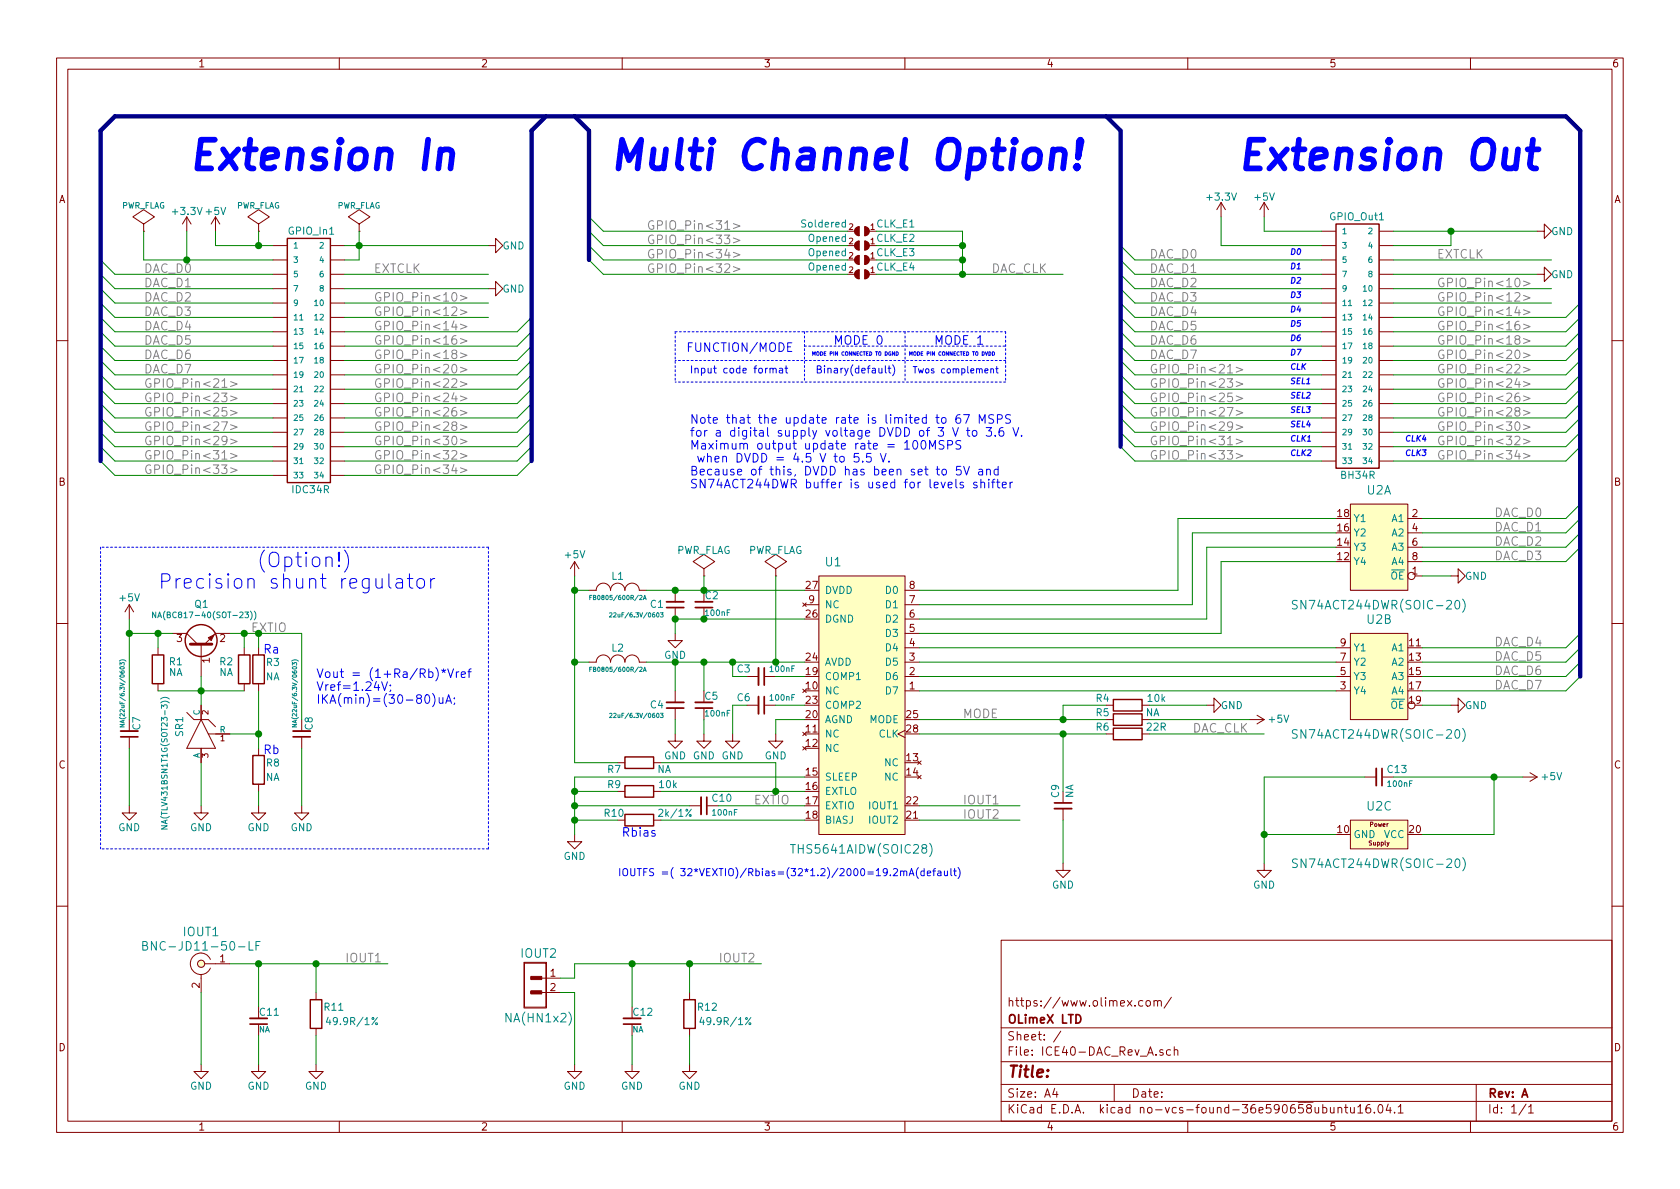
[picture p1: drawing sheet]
<svg xmlns="http://www.w3.org/2000/svg" width="297mm" height="210mm" viewBox="0 0 297 210" stroke-linecap="round" stroke-linejoin="round" font-family="sans-serif">
<g fill="none" stroke="#840000" stroke-width=".18">
<path d="M10 10.3h277v189.9h-277zM12 12.2h273v186.1h-273zM60 10.3v1.9M110 10.3v1.9M160 10.3v1.9M210 10.3v1.9M260 10.3v1.9M25.4 39.6l1.9-1.3-1.9-1.2-1.9 1.2 1.9 1.3v1.3M33 38.3l.8 1.3M33 38.3v2.6M33 38.3l-.7 1.3M38.1 38.3l-.8 1.3"/>
<path d="M38.1 38.3v2.6M38.1 38.3l.8 1.3M45.7 39.6l1.9-1.3-1.9-1.2-1.9 1.2 1.9 1.3v1.3M63.5 39.6l1.9-1.3-1.9-1.2-1.9 1.2 1.9 1.3v1.3M215.9 35.8l.8 1.3M215.9 35.8v2.5M215.9 35.8l-.8 1.3M223.5 35.8l-.7 1.3M223.5 35.8v2.5M223.5 35.8l.8 1.3M25.4 40.9h.1M45.7 40.9h.1"/>
<path d="M48.3 43.4h2.4M48.3 46h2.4M48.3 48.5h2.4M48.3 51h2.4M48.3 53.6h2.4M48.3 56.1h2.4M48.3 58.7h2.4M58.5 43.4h2.5M58.5 46h2.5M58.5 48.5h2.5M58.5 51h2.5M58.5 53.6h2.5"/>
<path d="M58.5 56.1h2.5M58.5 58.7h2.5M63.5 40.9h.1M86.4 43.4h1.2v1.3l1.3-1.3-1.3-1.2v1.2M86.4 51h1.2v1.3l1.3-1.3-1.3-1.2v1.2M153.7 40.9h1.2M153.7 43.4h1.2M153.7 46h1.2M153.7 48.5h1.2M233.7 40.9h2.5M233.7 43.4h2.5M233.7 46h2.5"/>
<path d="M233.7 48.5h2.5M233.7 51h2.5M233.7 53.6h2.5M233.7 56.1h2.5M233.7 58.7h2.5M243.9 40.9h2.5M243.9 43.4h2.5M243.9 46h2.5M243.9 48.5h2.5M243.9 51h2.5M243.9 53.6h2.5M243.9 56.1h2.5"/>
<path d="M243.9 58.7h2.5M271.8 40.9h1.2v1.3l1.3-1.3-1.3-1.3v1.3M271.8 48.5h1.2v1.3l1.3-1.3-1.3-1.3v1.3M10 60.2h2M48.3 63.7h2.4M48.3 76.4h2.4M48.3 66.3h2.4M48.3 79h2.4M48.3 68.8h2.4M48.3 71.4h2.4M48.3 61.2h2.4M48.3 73.9h2.4"/>
<path d="M58.5 63.7h2.5M58.5 76.4h2.5M58.5 66.3h2.5M58.5 79h2.5M58.5 68.8h2.5M58.5 71.4h2.5M58.5 61.2h2.5M58.5 73.9h2.5M233.7 63.7h2.5M233.7 76.4h2.5M233.7 66.3h2.5M233.7 79h2.5"/>
<path d="M233.7 68.8h2.5M233.7 71.4h2.5M233.7 61.2h2.5M233.7 73.9h2.5M243.9 63.7h2.5M243.9 76.4h2.5M243.9 66.3h2.5M243.9 79h2.5M243.9 68.8h2.5M243.9 71.4h2.5M243.9 61.2h2.5M243.9 73.9h2.5"/>
<path d="M285 60.2h2M48.3 81.5h2.4M48.3 84.1h2.4M58.5 81.5h2.5M58.5 84.1h2.5M101.6 99.3l.8 1.3M101.6 99.3v2.5M101.6 99.3l-.8 1.3M233.7 81.5h2.5M238.8 89.1h10.1v15.3h-10.1zM243.9 81.5h2.5M248.9 91.7h2.6"/>
<path d="M248.9 94.2h2.6M248.9 96.8h2.6M248.9 99.3h2.6M10 110.3h2M22.9 106.9l.7 1.3M22.9 106.9v2.6M22.9 106.9l-.8 1.3M27.9 114.5v1.3M30.5 112h2.5l1.9 1.9M35.6 113.9v5.7M40.6 112h-2.5l-1.9 1.9M43.2 114.5v1.3"/>
<path d="M45.7 114.5v1.3M104.1 104.4h1.3a1.27 1.27 0 0 1 1.3-1.3 1.27 1.27 0 0 1 1.2 1.3 1.27 1.27 0 0 1 1.3-1.3 1.27 1.27 0 0 1 1.3 1.3 1.27 1.27 0 0 1 1.3-1.3 1.27 1.27 0 0 1 1.2 1.3h1.3M104.1 117.1h1.3a1.27 1.27 0 0 1 1.3-1.3 1.27 1.27 0 0 1 1.2 1.3 1.27 1.27 0 0 1 1.3-1.3 1.27 1.27 0 0 1 1.3 1.3 1.27 1.27 0 0 1 1.3-1.3 1.27 1.27 0 0 1 1.2 1.3h1.3M119.4 112v1.3h-1.3l1.3 1.2 1.2-1.2h-1.2M119.4 104.4v2M119.4 107.6v1.9M124.5 101.8h.1M124.5 100.6l1.9-1.3-1.9-1.3-1.9 1.3 1.9 1.3v1.2M124.5 107.6v1.9M132.1 119.6h2M135.3 119.6h1.9M137.2 101.8h.1"/>
<path d="M137.2 100.6l1.9-1.3-1.9-1.3-1.9 1.3 1.9 1.3v1.2M141.9 106.6l.6 .6M142.2 106.9h2.6M142.5 106.6l-.6 .6M144.8 101.8h15.2v45.8h-15.2zM160 104.4h2.6M160 119.6h2.6M160 112h2.6M160 117.1h2.6M160 114.5h2.6M160 109.5h2.6M160 106.9h2.6"/>
<path d="M236.2 119.6h2.6M236.2 117.1h2.6M236.2 114.5h2.6M238.8 112h10.1v15.2h-10.1zM250.2 101.8h1.3M256.5 101.8h1.3v1.3l1.3-1.3-1.3-1.2v1.2M285 110.3h2M22.9 127.2v2.1M22.9 130.4v1.9M27.9 120.9v1.3M33 126l1.3 1.2h2.5l1.3 1.3M35.6 124.7v2.5"/>
<path d="M35.6 132.3v2.6M35.6 127.2l2.5 5.1h-5.1zM36.8 129.8h3.8M43.2 120.9v1.3M45.7 120.9v1.3M45.7 132.3v1.3M45.7 138.7v1.2M53.3 127.2v2.1M53.3 130.4v1.9M109.2 139.9h1.3M109.2 134.9h1.3M115.6 139.9h1.2"/>
<path d="M115.6 134.9h1.2M119.4 129.8v1.3h-1.3l1.3 1.2 1.2-1.2h-1.2M119.4 122.2v2M119.4 125.3v1.9M124.5 129.8v1.3h-1.3l1.3 1.2 1.2-1.2h-1.2M124.5 125.3v1.9M129.5 129.8v1.3h-1.2l1.2 1.2 1.3-1.2h-1.3M132.1 124.7h2M135.3 124.7h1.9M137.2 129.8v1.3h-1.3l1.3 1.2 1.2-1.2h-1.2M141.9 121.9l.6 .6M141.9 129.5l.6 .6"/>
<path d="M141.9 132l.6 .6M142.5 121.9l-.6 .6M142.5 129.5l-.6 .6M142.5 132l-.6 .6M160 129.2l-1.3 .6 1.3 .6M160 122.2h2.6M162.3 134.6l.6 .6M162.3 137.1l.6 .6M162.9 134.6l-.6 .6M162.9 137.1l-.6 .6M188 139.9v2M195.6 129.8h1.2"/>
<path d="M195.6 127.2h1.2M195.6 124.7h1.2M201.9 129.8h1.3M201.9 127.2h1.3M201.9 124.7h1.3M213.4 124.7h1.2v1.3l1.3-1.3-1.3-1.3v1.3M221 127.2h2.5M222.2 126.5l1.3 .7M223.5 127.2l-1.3 .8M236.2 122.2h2.6M241.3 137.4h2M244.5 137.4h1.9"/>
<path d="M256.5 124.7h1.3v1.3l1.3-1.3-1.3-1.3v1.3M269.2 137.4h2.6M270.5 136.6l1.3 .8M271.8 137.4l-1.3 .8M22.9 142.5v1.3h1.2l-1.2 1.2-1.3-1.2h1.3M35.6 142.5v1.3h1.2l-1.2 1.2-1.3-1.2h1.3M45.7 142.5v1.3h1.3l-1.3 1.2-1.3-1.2h1.3M53.3 142.5v1.3h1.3l-1.3 1.2-1.2-1.2h1.2M101.6 147.6v1.2h-1.3l1.3 1.3 1.3-1.3h-1.3M115.6 145h1.2M121.9 142.5h2.1M125.1 142.5h1.9"/>
<path d="M188 152.6v1.3h-1.3l1.3 1.3 1.2-1.3h-1.2M188 143v2M223.5 152.6v1.3h-1.3l1.3 1.3 1.3-1.3h-1.3M238.8 145h10.1v5.1h-10.1zM10 160.2h2M35.6 172.3v3.2M36.2 170.4h4.4M37.2 171.2l-.2 .4-.5 .5-.9 .2M37.2 169.7a1.88 1.88 0 0 0-3.3-.2 1.88 1.88 0 0 0 1.7 2.8M55.9 175.5v1.3M92.6 170.2h4v8.1h-4zM92.7 170.3h3.8v7.8h-3.8z"/>
<path d="M93.9 175.2h1.9v.6h-1.9zM93.9 172.7h1.9v.5h-1.9zM93.9 175.3h1.8v.4h-1.8zM93.9 175.4h1.7v.2h-1.7zM93.9 175.5h1.7v.1h-1.7zM93.9 172.8h1.8v.3h-1.8zM93.9 172.9h1.7v.1h-1.7zM94 172.9h1.7v.2h-1.7zM95.8 175.5h3.3M95.8 173h3.3M121.9 175.5v1.3M177 166.3h108v32h-108z"/>
<path d="M202.1 177l-.5-.1-.3 .3 .1 .6 .2 .1 .5-.1M202.7 177.1l.2-.2 .4 .2v.7l-.2 .1-.4-.1zM204 177.1l.3-.2 .3 .1 .1 .9M204 176.9v1M204.7 177.1a.36 .36 0 0 1 .3-.2 .36 .36 0 0 1 .3 .2v.8M207.1 176.3l-1.3 2M285 160.2h2M35.6 188.2v1.3h-1.3l1.3 1.2 1.2-1.2h-1.2M45.7 188.2v1.3h-1.3l1.3 1.2 1.3-1.2h-1.3M45.7 181.2v1.9M55.9 188.2v1.3h-1.3l1.3 1.2 1.2-1.2h-1.2M55.9 181.9v1.2"/>
<path d="M60 198.3v1.9M101.6 188.2v1.3h-1.3l1.3 1.2 1.3-1.2h-1.3M110 198.3v1.9M111.8 188.2v1.3h-1.3l1.3 1.2 1.2-1.2h-1.2M111.8 181.2v1.9M121.9 188.2v1.3h-1.3l1.3 1.2 1.3-1.2h-1.3M121.9 181.9v1.2M160 198.3v1.9M177 194.8h108M177 191.8h108M177 187.8h108M177 181.8h108"/>
<path d="M186.5 192.5l-.4 1h1M186.8 193v1M187.6 182.3l-1.3 2M197 191.8v3M205.6 185.7l-.3-.1-.2 .2v.2l.5 .2v.3h-.5M207 185.7l-.4-.1-.4 .3 .1 .6 .3 .1 .4-.1M207.6 185.7l.2-.1 .4 .1 .1 .9M207.6 185.1v1.5M210 198.3v1.9M233.9 195.9l.4-.1 .3 .3-.1 .6-.2 .1-.4-.1M233.9 195.3v1.5M235.2 195.8l.1 .9 .4 .1 .2-.1"/>
<path d="M235.9 195.8v1M236.6 196l.1-.1a.37 .37 0 0 1 .5 .1v.8M236.6 195.8v1M237.7 195.8h.6M237.9 195.3v1.3l.4 .2M238.8 195.8v.8a.39 .39 0 0 0 .6 .1M239.4 195.8v1M240.1 195.8l.4-.5v1.5M240.1 196.8h.8M242.2 195.3a.59 .59 0 0 0-.7 .7l.1 .7 .2 .1 .5-.1 .1-.5-.2-.2-.4-.1-.3 .3M243 196.7v.1M243.8 195.5l.3-.2a.94 .94 0 0 1 0 1.5 .79 .79 0 0 1-.3-1.3z"/>
<path d="M245.4 195.2l-.3 1.1h.9M245.8 195.8v1M246.6 196.7v.1M247.2 195.8l.4-.5v1.5M247.2 196.8h.9M260 198.3v1.9M261 191.8v6.5M269.8 195.2l-1.2 2M270.3 195.8l.4-.5v1.5M270.3 196.8h.8"/>
<circle cx="249.6" cy="101.8" r=".63"/>
<circle cx="249.6" cy="124.7" r=".63"/>
<circle cx="35.6" cy="170.4" r=".63"/>
</g>
<g fill="none" stroke="#008484" stroke-width=".18">
<path d="M149.5 39.4l-.4-.1-.2 .2 .1 .6h.5M149.5 38.9v1.3M53 56.6h.6M238.4 54h.6M53 69.3h.6M238.4 66.7h.6M238.4 79.4h.6M53 82h.6M21.1 116.9a.85 .85 0 0 1 1.2 0M21.2 117.6v-.4l.3 .2 .1-.2h.3v.4M27.5 108.2v1l-.5-1v1M27.9 109.2l.3-1 .3 1"/>
<path d="M28 108.9h.5M44.3 108.1a1.13 1.13 0 0 1 0 1.5M45 108.1a1.2 1.2 0 0 1 0 1.5M51.6 116.9a.85 .85 0 0 1 1.2 0M51.7 117.6v-.4l.3 .2v-.2h.4v.4M104.3 105.6h.2M104.3 118.3h.2M104.6 105.3h-.3v.7M104.6 118h-.3v.7M107.8 108.4h.3l.1 .2-.5 .5h.5M113.7 106l.3-.7 .2 .7M113.7 118.7l.3-.7 .2 .7"/>
<path d="M113.8 105.8h.4M113.8 118.5h.4M116.8 108.4h.4l-.2 .3h.2v.3h-.4M229.4 106.2a.62 .62 0 0 0-.8 .1v.5l.6 .2 .2 .4-.3 .3-.6-.1M258.6 105.9a1.7 1.7 0 0 1 0 2.4M21.2 128.1h.8l-.8 .4h.8M22 127.3l-.8 .3 .8 .3M28.4 124.3a1.13 1.13 0 0 1 1.5 0M28.4 123.6a1.13 1.13 0 0 1 1.5 0M51.7 128.1h.8l-.8 .4h.8M52.5 127.3l-.8 .3 .8 .3M107.8 126.2l.3-.1 .1 .3-.5 .5h.5"/>
<path d="M116.8 126.1h.4l-.2 .3 .2 .1v.3h-.4M229.4 129.1a.62 .62 0 0 0-.8 .1v.4l.6 .3 .2 .3-.3 .4-.6-.1M258.6 128.8a1.7 1.7 0 0 1 0 2.3M28.5 146h1.1l-1.1 .6h1.1M139.8 149.3h.8M164.4 149.1a1.78 1.78 0 0 1 0 2.4M229.4 152a.62 .62 0 0 0-.8 0v.5l.6 .2 .2 .4-.3 .3-.6-.1M258.6 151.7a1.7 1.7 0 0 1 0 2.3M25.2 167.2l.7-.1 .1-.2-.1-.3-.7-.1v1.5h.6l.3-.3a.41 .41 0 0 0-.3-.5M44 166.5v1.5h.8M45.3 167.2h.5M46 166.5h-.7v1.5"/>
<path d="M58 179.9l-.3 .9h.8M66.7 179.9l-.9 1.3M124.1 179.9l-.4 .9h.8M132.8 179.9l-1 1.3"/>
<circle cx="66.5" cy="181" r=".18"/>
<circle cx="132.6" cy="181" r=".18"/>
</g>
<path d="M77.9 26.9a1.46 1.46 0 0 1 1.9-.3l.2 .5-.3 2.7M77.9 26.4l-.4 3.4M109.3 29.8l.7-5.1 1.2 3.6 2.2-3.6-.7 5.1M115.6 26.4l-.4 2.7 .2 .4a1.45 1.45 0 0 0 2-.2M117.8 26.4l-.5 3.4M270.1 26.4h1.9M271 24.7l-.5 4.4 .2 .4 .4 .3h.5" fill="none" stroke="#00f" stroke-width="1"/>
<g fill="none" stroke="#840000" stroke-width=".33">
<path d="M117.9 106.4h3M122.9 106.4h3.1M134.1 118.1v3.1M21.3 129.3h3.1M51.8 129.3h3.1M117.9 124.2h3M122.9 124.2h3.1M134.1 123.2v3M243.3 135.9v3M124 141v3M186.4 143h3.1M44.2 180.1h3"/>
<path d="M110.2 180.1h3.1"/>
</g>
<g fill="none" stroke="#840000" stroke-width=".3">
<path d="M117.9 107.4h3M122.9 107.4h3.1M135.1 118.1v3.1M21.3 130.3h3.1M51.8 130.3h3.1M117.9 125.2h3M122.9 125.2h3.1M135.1 123.2v3M244.3 135.9v3M125 141v3M186.4 142h3.1M44.2 181.1h3"/>
<path d="M110.2 181.1h3.1"/>
</g>
<g fill="none" stroke="#840000" stroke-width=".25">
<path d="M236.2 39.6h7.6v43.2h-7.6zM50.8 42.2h7.6v43.1h-7.6zM151.3 43l.6-.3v1.5a.77 .77 0 0 1-.6-1.2zM151.3 45.5l.6-.3v1.5a.77 .77 0 0 1-.6-1.2zM151.3 40.5v.8M151.3 43v.8M151.3 45.6v.7M151.3 48.1v.8M151.3 40.4l.6-.3v1.6a.76 .76 0 0 1-.7-.5 .76 .76 0 0 1 .1-.8zM151.3 48l.6-.3v1.6a.76 .76 0 0 1-.7-.5 .76 .76 0 0 1 .1-.8zM151.4 40.4v.9M151.4 42.9v.9"/>
<path d="M151.4 45.5v.8M151.4 48v.9M151.5 40.4v1M151.5 42.9v1M151.5 45.5v1M151.5 48v1M151.6 40.3v1.2M151.6 42.8v1.3M151.6 45.3v1.3M151.6 47.9v1.2M151.8 40.1v1.4M151.8 42.7v1.4"/>
<path d="M151.8 45.2v1.4M151.8 47.7v1.4M152.9 40.1a.76 .76 0 0 1 .8 .8 .76 .76 0 0 1-.8 .8zM152.9 42.7a.76 .76 0 0 1 .8 .7 .76 .76 0 0 1-.8 .8zM152.9 45.2a.76 .76 0 0 1 .8 .8 .76 .76 0 0 1-.8 .7zM152.9 47.7a.76 .76 0 0 1 .8 .8 .76 .76 0 0 1-.8 .8zM153 40.1v1.4M153 42.7v1.4M153 45.2v1.4M153 47.7v1.4M153.2 40.3v1.2M153.2 42.8v1.3"/>
<path d="M153.2 45.3v1.3M153.2 47.9v1.2M153.3 40.4v1M153.3 42.9v1M153.3 45.5v1M153.3 48v1M153.4 40.4v1M153.4 42.9v1M153.4 45.5v1M153.4 48v1M153.5 40.5v.6M153.5 43v.7"/>
<path d="M153.5 45.6v.6M153.5 48.1v.7M26.9 115.8h2.1v5.1h-2.1zM42.2 115.8h2v5.1h-2zM44.7 115.8h2v5.1h-2zM44.7 133.6h2v5.1h-2zM110.5 138.9h5.1v2.1h-5.1zM110.5 133.9h5.1v2h-5.1zM196.8 128.8h5.1v2h-5.1zM196.8 126.2h5.1v2.1h-5.1zM196.8 123.7h5.1v2h-5.1zM110.5 144h5.1v2h-5.1z"/>
<path d="M54.9 176.8h2v5.1h-2zM120.9 176.8h2v5.1h-2z"/>
<circle cx="35.6" cy="113.3" r="2.82"/>
</g>
<g fill="none" stroke="#008400" stroke-width=".18">
<path d="M104.1 38.3l2.6 2.6h43.2M215.9 38.3v5.1h17.8M223.5 38.3v2.6h10.2M17.8 46l2.5 2.5h28M17.8 48.5l2.5 2.5h28M17.8 51l2.5 2.6h28M17.8 53.6l2.5 2.5h28M17.8 56.1l2.5 2.6h28M17.8 58.7l2.5 2.5h28M25.4 40.9v5.1h22.9M33 40.9v5.1M38.1 40.9v2.5h10.2"/>
<path d="M45.7 40.9v2.5M61 43.4h25.4M61 48.5h25.4M61 51h25.4M61 53.6h25.4M61 56.1h25.4M63.5 40.9v5.1h-2.5M94 56.1l-2.6 2.6h-30.4M94 58.7l-2.6 2.5h-30.4M104.1 43.4l2.6 2.6h43.2M104.1 46l2.6 2.5h43.2M104.1 40.9l2.6 2.5h43.2"/>
<path d="M154.9 40.9h15.3v7.6M154.9 43.4h15.3M154.9 46h15.3M154.9 48.5h33.1M198.1 43.4l2.6 2.6h33M198.1 46l2.6 2.5h33M198.1 48.5l2.6 2.5h33M198.1 51l2.6 2.6h33M198.1 53.6l2.6 2.5h33M198.1 56.1l2.6 2.6h33M198.1 58.7l2.6 2.5h33M246.4 40.9h25.4"/>
<path d="M246.4 46h27.9M246.4 48.5h25.4M246.4 51h27.9M246.4 53.6h27.9M256.5 40.9v2.5h-10.1M279.4 53.6l-2.5 2.5h-30.5M279.4 56.1l-2.5 2.6h-30.5M279.4 58.7l-2.5 2.5h-30.5M17.8 61.2l2.5 2.5h28M17.8 63.7l2.5 2.6h28M17.8 66.3l2.5 2.5h28M17.8 68.8l2.5 2.6h28"/>
<path d="M17.8 71.4l2.5 2.5h28M17.8 73.9l2.5 2.5h28M17.8 76.4l2.5 2.6h28M17.8 79l2.5 2.5h28M94 79l-2.6 2.5h-30.4M94 76.4l-2.6 2.6h-30.4M94 61.2l-2.6 2.5h-30.4M94 63.7l-2.6 2.6h-30.4M94 66.3l-2.6 2.5h-30.4M94 68.8l-2.6 2.6h-30.4M94 73.9l-2.6 2.5h-30.4M94 71.4l-2.6 2.5h-30.4"/>
<path d="M198.1 61.2l2.6 2.5h33M198.1 63.7l2.6 2.6h33M198.1 71.4l2.6 2.5h33M198.1 73.9l2.6 2.5h33M198.1 76.4l2.6 2.6h33M198.1 79l2.6 2.5h33M198.1 68.8l2.6 2.6h33M198.1 66.3l2.6 2.5h33M279.4 76.4l-2.5 2.6h-30.5M279.4 79l-2.5 2.5h-30.5M279.4 73.9l-2.5 2.5h-30.5M279.4 61.2l-2.5 2.5h-30.5"/>
<path d="M279.4 63.7l-2.5 2.6h-30.5M279.4 66.3l-2.5 2.5h-30.5M279.4 71.4l-2.5 2.5h-30.5M279.4 68.8l-2.5 2.6h-30.5M17.8 81.5l2.5 2.6h28M94 81.5l-2.6 2.6h-30.4M236.2 99.3h-20.3v12.7h-53.3M236.2 91.7h-27.9v12.7h-45.7M236.2 96.8h-22.8v12.7h-50.8M236.2 94.2h-25.4v12.7h-48.2M279.4 89.1l-2.5 2.6h-25.4M279.4 91.7l-2.5 2.5h-25.4"/>
<path d="M279.4 94.2l-2.5 2.6h-25.4M279.4 96.8l-2.5 2.5h-25.4M22.9 112h7.6M22.9 109.5v17.7M27.9 112v2.5M35.6 119.6v5.1M40.6 112h12.7v15.2M43.2 112v2.5M45.7 112v2.5M101.6 101.8v33.1h7.6M101.6 104.4h2.5M101.6 117.1h2.5"/>
<path d="M114.3 104.4h27.9M114.3 117.1h27.9M119.4 117.1v5.1M124.5 101.8v2.6M124.5 117.1v5.1M129.5 117.1v2.5h2.6M137.2 119.6h5M137.2 101.8v15.3M142.2 109.5h-22.8v2.5M162.6 114.5h73.6M162.6 117.1h73.6M162.6 119.6h73.6"/>
<path d="M251.5 101.8h5M279.4 112l-2.5 2.5h-25.4M279.4 114.5l-2.5 2.6h-25.4M279.4 117.1l-2.5 2.5h-25.4M279.4 119.6l-2.5 2.6h-25.4M22.9 132.3v10.2M27.9 122.2h15.3M35.6 134.9v7.6M40.6 129.8h5.1M45.7 122.2v10.1M45.7 139.9v2.6M53.3 132.3v10.2"/>
<path d="M101.6 139.9h7.6M116.8 134.9h20.4v5M116.8 139.9h25.4M119.4 127.2v2.6M124.5 127.2v2.6M132.1 124.7h-2.6v5.1M137.2 124.7h5M142.2 137.4h-40.6v10.2M142.2 127.2h-5v2.6M162.6 129.8h33M162.6 122.2h73.6M162.6 127.2h33"/>
<path d="M188 129.8v10.1M195.6 124.7h-7.6v2.5M203.2 129.8h20.3M203.2 127.2h17.8M203.2 124.7h10.2M241.3 137.4h-17.8v15.2M246.4 137.4h22.8M251.5 124.7h5M264.2 137.4v10.2h-12.7M101.6 142.5h20.3M101.6 145h7.6M116.8 145h25.4"/>
<path d="M127 142.5h15.2M162.6 142.5h17.7M162.6 145h17.7M188 145v7.6M223.5 147.6h12.7M35.6 175.5v12.7M40.6 170.4h28M45.7 170.4v7.6M55.9 170.4v5.1M99.1 175.5h2.5v12.7M111.8 170.4v7.6M121.9 170.4v5.1"/>
<path d="M134.6 170.4h-33v2.6h-2.5M45.7 183.1v5.1M55.9 183.1v5.1M111.8 183.1v5.1M121.9 183.1v5.1"/>
</g>
<g fill="none" stroke="#7f7f7f" stroke-width=".18">
<path d="M129.7 39.5l1.1 .5-1.1 .4M81.4 59.9l1.2 .4-1.2 .4M81.4 57.3l1.2 .5-1.2 .4M81.4 52.2l1.2 .5-1.2 .4M81.4 54.8l1.2 .4-1.2 .4M129.7 42.1l1.1 .4-1.1 .4M129.7 44.6l1.1 .5-1.1 .4M129.7 47.2l1.1 .4-1.1 .4M269.4 59.9l1.1 .4-1.1 .4M269.4 57.3l1.1 .5-1.1 .4M269.4 54.8l1.1 .4-1.1 .4M269.4 49.7l1.1 .4-1.1 .5"/>
<path d="M269.4 52.2l1.1 .5-1.1 .4M40.8 67.5l1.1 .4-1.1 .4M40.8 70l1.1 .5-1.1 .4M40.8 72.6l1.1 .4-1.1 .4M40.8 75.1l1.1 .4-1.1 .5M40.8 77.6l1.1 .5-1.1 .4M81.4 77.6l1.2 .5-1.2 .4M81.4 75.1l1.2 .4-1.2 .5M81.4 72.6l1.2 .4-1.2 .4M81.4 70l1.2 .5-1.2 .4M81.4 67.5l1.2 .4-1.2 .4M81.4 64.9l1.2 .5-1.2 .4"/>
<path d="M81.4 62.4l1.2 .4-1.2 .5M218.6 64.9l1.1 .5-1.1 .4M218.6 67.5l1.1 .4-1.1 .4M218.6 70l1.1 .5-1.1 .4M218.6 72.6l1.1 .4-1.1 .4M218.6 75.1l1.1 .4-1.1 .5M218.6 77.6l1.1 .5-1.1 .4M269.4 77.6l1.1 .5-1.1 .4M269.4 75.1l1.1 .4-1.1 .5M269.4 72.6l1.1 .4-1.1 .4M269.4 70l1.1 .5-1.1 .4M269.4 67.5l1.1 .4-1.1 .4"/>
<path d="M269.4 64.9l1.1 .5-1.1 .4M269.4 62.4l1.1 .4-1.1 .5M40.8 80.2l1.1 .4-1.1 .4M40.8 82.7l1.1 .5-1.1 .4M81.4 82.7l1.2 .5-1.2 .4M81.4 80.2l1.2 .4-1.2 .4M218.6 80.2l1.1 .4-1.1 .4M269.4 80.2l1.1 .4-1.1 .4"/>
</g>
<path d="M33.7 113.9h3.8" fill="none" stroke="#840000" stroke-width=".51"/>
<path d="M36.8 112.8l1-.5-.5 1z" fill="#840000" stroke="#840000" stroke-width=".18"/>
<g fill="none" stroke="#00f" stroke-width=".18">
<path d="M136.1 65.2l.2-.1 .3 .1 .1 .8M136.7 65.3l.2-.2 .3 .1v.8M137.8 65.2h.5l.1 .8M138.4 65.4l-.5 .1-.1 .2v.2h.6M138.8 65.1h.5M139 64.7v1.1l.3 .2M139.3 61.3h.5M140 60.6h-.7v1.5h.7M156.5 64.7v1.1l.2 .2M157 65.1h.5M157.2 64.7v1.1l.3 .2M157.8 64.5a1.4 1.4 0 0 1 0 1.9"/>
<path d="M158.4 62.2a.32 .32 0 0 1 .4 .3 .32 .32 0 0 1-.4 .3zM161.6 78l.1-.1a.81 .81 0 0 1 .4 1.4l-.2 .1a.84 .84 0 0 1-.3-1.4zM163 78l.3-.1a.97 .97 0 0 1 0 1.5 .84 .84 0 0 1-.3-1.4zM164.4 79.4v-1.5l.5 1.1 .5-1.1v1.5M166.5 74l.3-.2 .4 .2 .1 .5-.2 .3h-.3l-.3-.1zM166.9 78a.62 .62 0 0 0-.8 0v.5l.7 .3 .1 .3-.3 .3-.6-.1M167.6 78.7l.7-.1 .1-.2v-.4l-.3-.1h-.5v1.5M168.4 75.6l.5 1.5 .5-1.5M169.7 73.3a.6 .6 0 0 0-.7 .7l.1 .7 .2 .1h.4l.2-.3-.2-.5-.4-.1-.3 .3M169.9 78l-.6-.1-.2 .1v.5l.6 .3 .2 .3-.3 .3-.6-.1M170.4 73.3h1l-.6 1.5M170.9 76.1h.6"/>
<path d="M171.1 75.6v1.3l.4 .2M172 76.2l.2-.1 .4 .1 .1 .6-.1 .3h-.4l-.2-.1zM172.8 60.9h.9M173.2 74.8v-1.5l.5 1.1 .5-1.1v1.5M174.4 75.6h.9l-.5 .6 .5 .1v.7l-.3 .1h-.4l-.2-.1M175.2 65.3l.1-.1 .3 .1 .1 .7M175.2 65.2v.8M175.5 62.2a.32 .32 0 0 1 .3 .3 .32 .32 0 0 1-.3 .3zM175.7 73.4a.68 .68 0 0 0-.8 .1v.4l.6 .3 .2 .3-.3 .3h-.6M176 77v.1M176 65.2h.5M176.2 64.8v1l.3 .2"/>
<path d="M176.4 74.1l.7-.1 .1-.2-.1-.3-.2-.2h-.5v1.5M177.3 75.6a.59 .59 0 0 0-.7 .6v.6l.2 .3h.4l.2-.1 .1-.5-.2-.3h-.4l-.3 .3M178.7 73.4a.62 .62 0 0 0-.8 .1v.4l.6 .3 .2 .3-.3 .3h-.6M179.1 75.6l.5 1.5 .5-1.5M180.6 77v.1M46.8 97.3a2.9 2.9 0 0 0 0 3.9M47.7 98a.86 .86 0 0 1 1-.3 .86 .86 0 0 1 .6 .8v.8a.86 .86 0 0 1-1.3 .8 1.99 1.99 0 0 1-.3-2.1zM50.4 98.6l.7-.1 .3 .1 .2 .4v.7l-.2 .4-.3 .1-.7-.1M50.4 98.5v2.5M52.3 98.5h1M52.7 97.7v2.1l.1 .3 .5 .1M54.1 97.7l-.1 .1 .1 .1 .2-.1-.2-.1v.2"/>
<path d="M54.1 98.5v1.7M55.4 98.6a.69 .69 0 0 1 1.1 .4v.7a.68 .68 0 0 1-.6 .5 .68 .68 0 0 1-.7-.5v-.7zM57.6 98.7a.66 .66 0 0 1 1-.1l.1 .3v1.3M57.6 98.5v1.7M59.9 99.9l.1 .2-.1 .1-.1-.1 .1-.2v.3M59.9 97.7v1.5l.1-1.4-.1-.1-.1 .1 .1 1.4M60.9 97.3a2.98 2.98 0 0 1 0 3.9M151.8 80.2h-.7l-.1 .7 .2-.1h.5l.2 .2-.1 .6-.2 .1h-.4l-.2-.1M152.5 81.6v.1M154 80.2h-.7l-.1 .7 .2-.1h.5l.2 .2-.1 .6-.2 .1h-.4l-.2-.1M155.7 80.2l.5 1.5 .5-1.5M157.2 81.6v.1"/>
<path d="M166.6 83.1l.2-.1 .5 .1v.6l-.1 .2-.4 .1-.2-.2zM169.9 82.5h-.7l-.1 .7 .2-.1h.5l.2 .2-.1 .5-.2 .2h-.4l-.2-.2M170.3 85.3h-.3l-.3 .2 .1 .2 .5 .1v.4h-.6M170.4 82.5l.5 1.5 .5-1.5M172.7 85.3h-.4l-.2 .2 .1 .2 .5 .1v.4h-.6M173.1 83.1h.6v.9M173.4 85.4l.1-.1a.37 .37 0 0 1 .6 .2v.8M173.4 84.8v1.5M173.7 83.3l-.5 .1a.3 .3 0 0 0-.2 .3 .3 .3 0 0 0 .2 .3l.5-.1M174.4 83.1h.1a.37 .37 0 0 1 .6 .1v.8M174.4 83v1M174.8 84.8v.1"/>
<path d="M174.8 85.3v1M175.3 85.3h.6M175.9 84.8l-.4 .2v1.3M176.2 85.3h.6M176.4 84.8v1.2l.1 .2 .3 .1M176.5 83.1l-.5-.1-.2 .3 .1 .6h.6M176.5 82.5v1.5M177.2 85.8l.7-.2v-.3h-.5l-.2 .2 .1 .7h.6M178.6 85.3v1M179 85.3l-.4 .2M37.1 101.5l-.1 .1 .1 .1 .1-.1-.1-.1v.2M40.3 101.5l-.1 .1 .1 .1 .2-.1-.2-.1v.2"/>
<path d="M68.8 101.5v2.1l.1 .3 .2 .1M70.1 102.4l.2-.1 .8 .1 .1 1.6M71.2 102.9l-.3 .1h-.6a.5 .5 0 0 0-.3 .5 .5 .5 0 0 0 .3 .5h.6l.3-.1M72 102.3h1M72.4 101.5v2.1l.1 .3 .5 .1M73.8 102.6a.69 .69 0 0 1 .7-.3 .69 .69 0 0 1 .6 .5v.7a.7 .7 0 0 1-.7 .5 .7 .7 0 0 1-.7-.5v-.7zM76.1 102.3v1.7M76.9 102.3a.64 .64 0 0 0-.8 .5M78.1 118.5l.3 .1 .4-.1M78.2 118.9l.2-.3 .3 .3M78.4 118.3v.3M79.2 118.3l.5 1.5 .5-1.5"/>
<path d="M80.7 118.8v1M81.1 118.8l-.4 .3M81.6 119.3l.7-.2-.1-.2-.4-.1-.2 .2v.7h.6M82.7 118.8h.6M83.3 118.3l-.4 .2v1.3M67.5 120.6l.5 1.5 .5-1.5M69 121.2v.1M69.1 122l-.2 .3M75.3 123l.2-.1a.81 .81 0 0 1 .3 1.3l-.2 .2a.84 .84 0 0 1-.3-1.4zM76.5 122.6a1.78 1.78 0 0 1 0 2.4M77.6 123.4l.1 .9 .4 .1 .2-.2M78.3 123.4v1"/>
<path d="M78.8 124.4l.5-1.5 .5 1.5M78.9 123.9h.8M80.3 123.4v.2M80.4 124.3l-.1 .3M159.2 154.1l.2-.1 .3 .1 .1 .8M159.2 154v.9M159.8 154.2l.2-.2 .3 .1v.8M160.8 154.9l.4-1.3 .4 1.3M160.9 154.5h.6M162.4 153.4a1.47 1.47 0 0 0 0 1.9M163.4 154.1l-.4-.1-.2 .2 .1 .6h.5M163.4 153.6v1.3"/>
<path d="M164 154.4l.6-.1-.1-.2-.4-.1-.1 .2v.6h.5M164.9 154h.5M165.4 153.6l-.3 .2v1.1M165.8 154.1h.5l.1 .8M166.4 154.3l-.5 .1-.1 .2 .1 .3 .5-.1M167 154v.8l.3 .1 .2-.2M167.5 154v.9M168.1 153.6v1.1l.2 .2M168.6 154h.5M168.8 153.6v1.1l.3 .2M169.4 153.4a1.47 1.47 0 0 1 0 1.9"/>
</g>
<g fill="#ffffc2" stroke="#ffffc2" stroke-width=".18">
<path d="M144.8 101.8h15.2v45.8h-15.2z"/>
<path d="M238.8 89.1h10.1v15.3h-10.1z"/>
<path d="M238.8 112h10.1v15.2h-10.1z"/>
<path d="M238.8 145h10.1v5.1h-10.1z"/>
<circle cx="35.6" cy="170.4" r=".63"/>
</g>
<path d="M96.5 20.6l-2.5 2.5v58.4M101.6 20.6l2.5 2.5v22.9M195.6 20.6l2.5 2.5v55.9M17.8 81.5v-58.4l2.5-2.5h256.6l2.5 2.5v96.5" fill="none" stroke="#000084" stroke-width=".76"/>
<g fill="#008400" stroke="#008400" stroke-width=".25">
<circle cx="256.5" cy="40.9" r=".51"/>
<circle cx="124.5" cy="104.4" r=".51"/>
<circle cx="124.5" cy="109.5" r=".51"/>
<circle cx="119.4" cy="109.5" r=".51"/>
<circle cx="119.4" cy="104.4" r=".51"/>
<circle cx="63.5" cy="43.4" r=".51"/>
<circle cx="35.6" cy="122.2" r=".51"/>
<circle cx="45.7" cy="129.8" r=".51"/>
<circle cx="27.9" cy="112" r=".51"/>
<circle cx="22.9" cy="112" r=".51"/>
<circle cx="188" cy="129.8" r=".51"/>
<circle cx="33" cy="46" r=".51"/>
<circle cx="45.7" cy="43.4" r=".51"/>
<circle cx="170.2" cy="43.4" r=".51"/>
<circle cx="170.2" cy="46" r=".51"/>
<circle cx="170.2" cy="48.5" r=".51"/>
<circle cx="101.6" cy="104.4" r=".51"/>
<circle cx="119.4" cy="117.1" r=".51"/>
<circle cx="124.5" cy="117.1" r=".51"/>
<circle cx="129.5" cy="117.1" r=".51"/>
<circle cx="101.6" cy="145" r=".51"/>
<circle cx="101.6" cy="142.5" r=".51"/>
<circle cx="101.6" cy="139.9" r=".51"/>
<circle cx="101.6" cy="117.1" r=".51"/>
<circle cx="137.2" cy="139.9" r=".51"/>
<circle cx="188" cy="127.2" r=".51"/>
<circle cx="45.7" cy="170.4" r=".51"/>
<circle cx="111.8" cy="170.4" r=".51"/>
<circle cx="137.2" cy="117.1" r=".51"/>
<circle cx="43.2" cy="112" r=".51"/>
<circle cx="55.9" cy="170.4" r=".51"/>
<circle cx="121.9" cy="170.4" r=".51"/>
<circle cx="264.2" cy="137.4" r=".51"/>
<circle cx="223.5" cy="147.6" r=".51"/>
</g>
<path d="M119.4 58.7v8.9M119.4 58.7h58.4M142.2 58.7v8.9M160 58.7v8.9M177.8 58.7v8.9M142.2 61.2h35.6M177.8 63.7h-58.4M177.8 67.6h-58.4M17.8 96.8v53.3M86.4 96.8h-68.6M86.4 96.8v53.3M86.4 150.1h-68.6" fill="none" stroke="#00f" stroke-width=".18" stroke-dasharray=".3 .4"/>
<g font-size="7.1" fill="#00f">
<text x="33" y="30">Extension In</text>
<text x="119.5" y="30">Multi Channel Option!</text>
<text x="218.4" y="30">Extension Out</text>
</g>
<text font-size="3.5" fill="#00f" x="27.9" y="104.1">Precision shunt regulator</text>
<text font-size="2.8" fill="#840000" x="178" y="190.5">Title:</text>
<g font-size="2.1" fill="#7f7f7f">
<text x="114.3" y="40.6">GPIO_Pin&lt;31&gt;</text>
<text x="114.3" y="43.2">GPIO_Pin&lt;33&gt;</text>
<text x="114.3" y="45.7">GPIO_Pin&lt;34&gt;</text>
<text x="203.2" y="45.7">DAC_D0</text>
<text x="254" y="45.7">EXTCLK</text>
<text x="25.4" y="48.3">DAC_D0</text>
<text x="25.4" y="50.8">DAC_D1</text>
<text x="25.4" y="53.3">DAC_D2</text>
<text x="66" y="53.3">GPIO_Pin&lt;10&gt;</text>
<text x="66" y="48.3">EXTCLK</text>
<text x="114.3" y="48.3">GPIO_Pin&lt;32&gt;</text>
<text x="175.3" y="48.3">DAC_CLK</text>
<text x="203.2" y="48.3">DAC_D1</text>
<text x="203.2" y="50.8">DAC_D2</text>
<text x="203.2" y="53.3">DAC_D3</text>
<text x="254" y="50.8">GPIO_Pin&lt;10&gt;</text>
<text x="254" y="53.3">GPIO_Pin&lt;12&gt;</text>
<text x="25.4" y="55.9">DAC_D3</text>
<text x="25.4" y="58.4">DAC_D4</text>
<text x="66" y="58.4">GPIO_Pin&lt;14&gt;</text>
<text x="66" y="55.9">GPIO_Pin&lt;12&gt;</text>
<text x="203.2" y="55.9">DAC_D4</text>
<text x="203.2" y="58.4">DAC_D5</text>
<text x="254" y="58.4">GPIO_Pin&lt;16&gt;</text>
<text x="254" y="55.9">GPIO_Pin&lt;14&gt;</text>
<text x="25.4" y="61">DAC_D5</text>
<text x="25.4" y="63.5">DAC_D6</text>
<text x="66" y="63.5">GPIO_Pin&lt;18&gt;</text>
<text x="66" y="61">GPIO_Pin&lt;16&gt;</text>
<text x="203.2" y="61">DAC_D6</text>
<text x="203.2" y="63.5">DAC_D7</text>
<text x="254" y="63.5">GPIO_Pin&lt;20&gt;</text>
<text x="254" y="61">GPIO_Pin&lt;18&gt;</text>
<text x="25.4" y="66">DAC_D7</text>
<text x="25.4" y="68.6">GPIO_Pin&lt;21&gt;</text>
<text x="25.4" y="71.1">GPIO_Pin&lt;23&gt;</text>
<text x="66" y="71.1">GPIO_Pin&lt;24&gt;</text>
<text x="66" y="68.6">GPIO_Pin&lt;22&gt;</text>
<text x="66" y="66">GPIO_Pin&lt;20&gt;</text>
<text x="203.2" y="66">GPIO_Pin&lt;21&gt;</text>
<text x="203.2" y="68.6">GPIO_Pin&lt;23&gt;</text>
<text x="203.2" y="71.1">GPIO_Pin&lt;25&gt;</text>
<text x="254" y="71.1">GPIO_Pin&lt;26&gt;</text>
<text x="254" y="68.6">GPIO_Pin&lt;24&gt;</text>
<text x="254" y="66">GPIO_Pin&lt;22&gt;</text>
<text x="25.4" y="73.7">GPIO_Pin&lt;25&gt;</text>
<text x="25.4" y="76.2">GPIO_Pin&lt;27&gt;</text>
<text x="66" y="76.2">GPIO_Pin&lt;28&gt;</text>
<text x="66" y="73.7">GPIO_Pin&lt;26&gt;</text>
<text x="203.2" y="73.7">GPIO_Pin&lt;27&gt;</text>
<text x="203.2" y="76.2">GPIO_Pin&lt;29&gt;</text>
<text x="254" y="76.2">GPIO_Pin&lt;30&gt;</text>
<text x="254" y="73.7">GPIO_Pin&lt;28&gt;</text>
<text x="25.4" y="78.7">GPIO_Pin&lt;29&gt;</text>
<text x="25.4" y="81.3">GPIO_Pin&lt;31&gt;</text>
<text x="25.4" y="83.8">GPIO_Pin&lt;33&gt;</text>
<text x="66" y="83.8">GPIO_Pin&lt;34&gt;</text>
<text x="66" y="81.3">GPIO_Pin&lt;32&gt;</text>
<text x="66" y="78.7">GPIO_Pin&lt;30&gt;</text>
<text x="203.2" y="78.7">GPIO_Pin&lt;31&gt;</text>
<text x="203.2" y="81.3">GPIO_Pin&lt;33&gt;</text>
<text x="254" y="81.3">GPIO_Pin&lt;34&gt;</text>
<text x="254" y="78.7">GPIO_Pin&lt;32&gt;</text>
<text x="264.2" y="91.4">DAC_D0</text>
<text x="264.2" y="94">DAC_D1</text>
<text x="264.2" y="96.5">DAC_D2</text>
<text x="264.2" y="99.1">DAC_D3</text>
<text x="264.2" y="114.3">DAC_D4</text>
<text x="264.2" y="116.8">DAC_D5</text>
<text x="264.2" y="119.4">DAC_D6</text>
<text x="264.2" y="121.9">DAC_D7</text>
<text x="170.2" y="127">MODE</text>
<text x="210.8" y="129.5">DAC_CLK</text>
<text x="133.3" y="142.2">EXTIO</text>
<text x="170.2" y="142.2">IOUT1</text>
<text x="170.2" y="144.8">IOUT2</text>
<text x="61" y="170.2">IOUT1</text>
<text x="127" y="170.2">IOUT2</text>
</g>
<g font-size="2.1" fill="#00f">
<text x="121.3" y="62.2">FUNCTION/MODE</text>
<text x="147.3" y="61">MODE 0</text>
<text x="165.1" y="61">MODE 1</text>
<text x="121.9" y="74.9">Note that the update rate is limited to 67 MSPS</text>
<text x="121.9" y="77.2">for a digital supply voltage DVDD of 3 V to 3.6 V.</text>
<text x="121.9" y="79.5">Maximum output update rate = 100MSPS</text>
<text x="122.5" y="81.8">when DVDD = 4.5 V to 5.5 V.</text>
<text x="121.9" y="84.1">Because of this, DVDD has been set to 5V and</text>
<text x="121.9" y="86.4">SN74ACT244DWR buffer is used for levels shifter</text>
<text x="46.8" y="115.6">Ra</text>
<text x="55.9" y="119.9">Vout = (1+Ra/Rb)*Vref</text>
<text x="55.9" y="122.2">Vref=1.24V;</text>
<text x="55.9" y="124.5">IKA(min)=(30-80)uA;</text>
<text x="46.7" y="133.3">Rb</text>
<text x="109.9" y="147.9">Rbias</text>
</g>
<g font-size="2.1" fill="#008484">
<text x="241.7" y="87.4">U2A</text>
<text x="146" y="100.1">U1</text>
<text x="229.8" y="107.8">SN74ACT244DWR(SOIC-20)</text>
<text x="241.7" y="110.3">U2B</text>
<text x="229.8" y="130.6">SN74ACT244DWR(SOIC-20)</text>
<text x="241.7" y="143.3">U2C</text>
<text x="140.6" y="150.9">THS5641AIDW(SOIC28)</text>
<text x="229.9" y="153.5">SN74ACT244DWR(SOIC-20)</text>
<text x="32.4" y="165.6">IOUT1</text>
<text x="27.2" y="168.1">BNC-JD11-50-LF</text>
<text x="92.1" y="169.4">IOUT2</text>
<text x="89.7" y="180.8">NA(HN1x2)</text>
</g>
<text font-size="2.1" fill="#008400" x="44.4" y="111.8">EXTIO</text>
<g font-size="2.1" fill="#840000">
<text x="178" y="178">https://www.olimex.com/</text>
<text x="178" y="184">Sheet: /</text>
<text x="178" y="181">OLimeX LTD</text>
<text x="178" y="186.7">File: ICE40-DAC_Rev_A.sch</text>
<text x="178" y="196.9">KiCad E.D.A. kicad no-vcs-found-36e590658ubuntu16.04.1</text>
<text x="178" y="194.1">Size: A4</text>
<text x="200" y="194.1">Date:</text>
<text x="263" y="194.1">Rev: A</text>
<text x="263" y="196.9">Id: 1/1</text>
</g>
<g font-size="1.8" fill="#840000">
<text x="35" y="11.9">1</text>
<text x="85" y="11.9">2</text>
<text x="135" y="11.9">3</text>
<text x="185" y="11.9">4</text>
<text x="235" y="11.9">5</text>
<text x="285" y="11.9">6</text>
<text x="10.4" y="35.9">A</text>
<text x="285.4" y="35.9">A</text>
<text x="10.4" y="85.9">B</text>
<text x="285.4" y="85.9">B</text>
<text x="236.5" y="94">16</text>
<text x="236.5" y="91.4">18</text>
<text x="249.7" y="91.4">2</text>
<text x="249.7" y="94">4</text>
<text x="236.5" y="99.1">12</text>
<text x="236.5" y="96.5">14</text>
<text x="249.7" y="101.6">1</text>
<text x="249.7" y="96.5">6</text>
<text x="249.7" y="99.1">8</text>
<text x="142.5" y="104.1">27</text>
<text x="143" y="106.7">9</text>
<text x="160.8" y="106.7">7</text>
<text x="160.8" y="104.1">8</text>
<text x="31.3" y="113.5">3</text>
<text x="38.9" y="113.5">2</text>
<text x="142.5" y="109.2">26</text>
<text x="160.8" y="111.8">5</text>
<text x="160.8" y="109.2">6</text>
<text x="37.1" y="117.2" transform="rotate(-90 37.1 117.2)">1</text>
<text x="142.5" y="116.8">24</text>
<text x="142.5" y="119.4">19</text>
<text x="160.8" y="119.4">2</text>
<text x="160.8" y="116.8">3</text>
<text x="160.8" y="114.3">4</text>
<text x="237" y="119.4">5</text>
<text x="237" y="116.8">7</text>
<text x="237" y="114.3">9</text>
<text x="249.2" y="114.3">11</text>
<text x="249.2" y="116.8">13</text>
<text x="249.2" y="119.4">15</text>
<text x="142.5" y="121.9">10</text>
<text x="142.5" y="124.5">23</text>
<text x="160.8" y="121.9">1</text>
<text x="237" y="121.9">3</text>
<text x="249.2" y="121.9">17</text>
<text x="249.2" y="124.5">19</text>
<text x="142.5" y="127">20</text>
<text x="142.5" y="129.5">11</text>
<text x="160.3" y="127">25</text>
<text x="160.3" y="129.5">28</text>
<text x="10.4" y="135.9">C</text>
<text x="142.5" y="132.1">12</text>
<text x="142.5" y="137.2">15</text>
<text x="160.3" y="134.6">13</text>
<text x="160.3" y="137.2">14</text>
<text x="285.4" y="135.9">C</text>
<text x="142.5" y="139.7">16</text>
<text x="142.5" y="142.2">17</text>
<text x="160.3" y="142.2">22</text>
<text x="142.5" y="144.8">18</text>
<text x="160.3" y="144.8">21</text>
<text x="236.5" y="147.3">10</text>
<text x="249.2" y="147.3">20</text>
<text x="38.9" y="170.2">1</text>
<text x="97.3" y="172.7">1</text>
<text x="35.3" y="174.7" transform="rotate(-90 35.3 174.7)">2</text>
<text x="97.3" y="175.3">2</text>
<text x="10.4" y="185.9">D</text>
<text x="285.4" y="185.9">D</text>
<text x="35" y="199.9">1</text>
<text x="85" y="199.9">2</text>
<text x="135" y="199.9">3</text>
<text x="185" y="199.9">4</text>
<text x="235" y="199.9">5</text>
<text x="285" y="199.9">6</text>
</g>
<g font-size="1.8" fill="#008484">
<text x="213.6" y="35.5">+3.3V</text>
<text x="221.9" y="35.5">+5V</text>
<text x="30.7" y="38">+3.3V +5V</text>
<text x="51.1" y="41.5">GPIO_In1</text>
<text x="141.9" y="40.2">Soldered</text>
<text x="155" y="40.2">CLK_E1</text>
<text x="235.2" y="39">GPIO_Out1</text>
<text x="274.3" y="41.6">GND</text>
<text x="88.8" y="44.1">GND</text>
<text x="143" y="42.8">Opened</text>
<text x="143" y="45.3">Opened</text>
<text x="143" y="47.8">Opened</text>
<text x="155" y="42.8">CLK_E2</text>
<text x="155" y="45.3">CLK_E3</text>
<text x="155" y="47.8">CLK_E4</text>
<text x="88.8" y="51.7">GND</text>
<text x="274.3" y="49.2">GND</text>
<text x="51.8" y="87.2">IDC34R</text>
<text x="237.2" y="84.7">BH34R</text>
<text x="239.3" y="94.9">Y2</text>
<text x="239.3" y="92.3">Y1</text>
<text x="246.2" y="92.3">A1</text>
<text x="246.2" y="94.9">A2</text>
<text x="100" y="98.7">+5V</text>
<text x="119.5" y="98">PWR_FLAG</text>
<text x="132.2" y="98">PWR_FLAG</text>
<text x="239.3" y="99.9">Y4</text>
<text x="239.3" y="97.4">Y3</text>
<text x="246.2" y="97.4">A3</text>
<text x="246.2" y="99.9">A4</text>
<text x="21.3" y="106.3">+5V</text>
<text x="34.5" y="107.5">Q1</text>
<text x="108.2" y="102.5">L1</text>
<text x="115" y="107.5">C1</text>
<text x="124.7" y="106">C2</text>
<text x="145.8" y="107.6">NC</text>
<text x="145.8" y="105">DVDD</text>
<text x="156.7" y="107.6">D1</text>
<text x="156.7" y="105">D0</text>
<text x="245.8" y="102.5">OE</text>
<text x="259" y="102.5">GND</text>
<text x="145.8" y="110.1">DGND</text>
<text x="156.7" y="112.6">D3</text>
<text x="156.7" y="110.1">D2</text>
<text x="29.8" y="119.6">NA</text>
<text x="30" y="117.6">R1</text>
<text x="38.7" y="119.6">NA</text>
<text x="38.9" y="117.6">R2</text>
<text x="47.1" y="117.8">R3</text>
<text x="108.2" y="115.2">L2</text>
<text x="117.4" y="116.5">GND</text>
<text x="130.4" y="118.9">C3</text>
<text x="145.8" y="117.7">AVDD</text>
<text x="156.7" y="117.7">D5</text>
<text x="156.7" y="115.2">D4</text>
<text x="239.3" y="117.7">Y2</text>
<text x="239.3" y="115.2">Y1</text>
<text x="246.2" y="115.2">A1</text>
<text x="246.2" y="117.7">A2</text>
<text x="47" y="120.3">NA</text>
<text x="115" y="125.3">C4</text>
<text x="124.7" y="123.7">C5</text>
<text x="130.4" y="124">C6</text>
<text x="145.8" y="122.8">NC</text>
<text x="145.8" y="125.3">COMP2</text>
<text x="145.8" y="120.3">COMP1</text>
<text x="156.7" y="122.8">D7</text>
<text x="156.7" y="120.3">D6</text>
<text x="193.8" y="124.1">R4</text>
<text x="203" y="124.1">10k</text>
<text x="215.8" y="125.4">GND</text>
<text x="239.3" y="122.8">Y4</text>
<text x="239.3" y="120.3">Y3</text>
<text x="245.8" y="125.3">OE</text>
<text x="246.2" y="120.3">A3</text>
<text x="246.2" y="122.8">A4</text>
<text x="259" y="125.4">GND</text>
<text x="24.8" y="129.1" transform="rotate(-90 24.8 129.1)">C7</text>
<text x="32.4" y="130.2" transform="rotate(-90 32.4 130.2)">SR1</text>
<text x="55.3" y="129.1" transform="rotate(-90 55.3 129.1)">C8</text>
<text x="145.8" y="127.9">AGND</text>
<text x="145.8" y="130.4">NC</text>
<text x="153.7" y="127.9">MODE</text>
<text x="155.4" y="130.4">CLK</text>
<text x="193.8" y="129.2">R6</text>
<text x="193.8" y="126.7">R5</text>
<text x="202.5" y="126.7">NA</text>
<text x="202.8" y="129.2">22R</text>
<text x="224.5" y="127.8">+5V</text>
<text x="47.1" y="135.6">R8</text>
<text x="107.5" y="136.7">R7</text>
<text x="116.2" y="136.7">NA</text>
<text x="117.4" y="134.3">GND GND GND</text>
<text x="135.2" y="134.3">GND</text>
<text x="145.8" y="133">NC</text>
<text x="156.4" y="135.5">NC</text>
<text x="245.4" y="136.7">C13</text>
<text x="272.7" y="138">+5V</text>
<text x="47" y="138.1">NA</text>
<text x="107.5" y="139.4">R9</text>
<text x="116.6" y="139.4">10k</text>
<text x="126" y="141.8">C10</text>
<text x="145.8" y="138">SLEEP</text>
<text x="145.8" y="140.6">EXTLO</text>
<text x="145.8" y="143.1">EXTIO</text>
<text x="153.8" y="143.1">IOUT1</text>
<text x="156.4" y="138">NC</text>
<text x="187.2" y="141" transform="rotate(-90 187.2 141)">C9</text>
<text x="189.8" y="141.2" transform="rotate(-90 189.8 141.2)">NA</text>
<text x="20.9" y="147">GND</text>
<text x="33.6" y="147">GND</text>
<text x="43.8" y="147">GND</text>
<text x="51.4" y="147">GND</text>
<text x="106.9" y="144.4">R10</text>
<text x="116.9" y="144.4">2k/1%</text>
<text x="145.8" y="145.7">BIASJ</text>
<text x="153.8" y="145.7">IOUT2</text>
<text x="239.3" y="148.2">GND</text>
<text x="244.7" y="148.2">VCC</text>
<text x="99.6" y="152.1">GND</text>
<text x="186" y="157.1">GND</text>
<text x="221.6" y="157.1">GND</text>
<text x="46" y="179.6">C11</text>
<text x="57.4" y="178.7">R11</text>
<text x="112" y="179.6">C12</text>
<text x="123.4" y="178.7">R12</text>
<text x="58.3" y="181.3">49.9R/1%</text>
<text x="124.4" y="181.3">49.9R/1%</text>
<text x="33.6" y="192.7">GND</text>
<text x="43.8" y="192.7">GND</text>
<text x="53.9" y="192.7">GND</text>
<text x="99.6" y="192.7">GND</text>
<text x="109.8" y="192.7">GND</text>
<text x="120" y="192.7">GND</text>
</g>
<g font-size="1.8" fill="#00f">
<text x="121.9" y="66">Input code format</text>
<text x="144.1" y="66">Binary(default)</text>
<text x="109.2" y="154.9">IOUTFS =( 32*VEXTIO)/Rbias=(32*1.2)/2000=19.2mA(default)</text>
</g>
<text font-size="1.6" fill="#00f" x="161.3" y="66">Twos complement</text>
<g font-size="1.4" fill="#008484">
<text x="21.4" y="36.9">PWR_FLAG</text>
<text x="41.8" y="36.9">PWR_FLAG</text>
<text x="59.5" y="36.9">PWR_FLAG</text>
<text x="237.2" y="41.4">1</text>
<text x="242.1" y="41.4">2</text>
<text x="51.8" y="43.9">1</text>
<text x="51.8" y="46.5">3</text>
<text x="56.7" y="43.9">2</text>
<text x="56.7" y="46.5">4</text>
<text x="237.2" y="43.9">3</text>
<text x="237.2" y="46.5">5</text>
<text x="242.1" y="43.9">4</text>
<text x="242.1" y="46.5">6</text>
<text x="51.8" y="49">5</text>
<text x="51.8" y="51.6">7</text>
<text x="56.7" y="49">6</text>
<text x="56.7" y="51.6">8</text>
<text x="237.2" y="49">7</text>
<text x="237.2" y="51.6">9</text>
<text x="241.3" y="51.6">10</text>
<text x="242.1" y="49">8</text>
<text x="51.8" y="54.1">9</text>
<text x="51.8" y="56.6">11</text>
<text x="51.8" y="59.2">13</text>
<text x="55.9" y="54.1">10</text>
<text x="55.9" y="56.6">12</text>
<text x="55.9" y="59.2">14</text>
<text x="237.2" y="54.1">11</text>
<text x="237.2" y="56.6">13</text>
<text x="237.2" y="59.2">15</text>
<text x="241.3" y="54.1">12</text>
<text x="241.3" y="56.6">14</text>
<text x="241.3" y="59.2">16</text>
<text x="51.8" y="61.7">15</text>
<text x="51.8" y="64.3">17</text>
<text x="55.9" y="61.7">16</text>
<text x="55.9" y="64.3">18</text>
<text x="237.2" y="61.7">17</text>
<text x="237.2" y="64.3">19</text>
<text x="241.3" y="64.3">20</text>
<text x="241.3" y="61.7">18</text>
<text x="51.8" y="69.3">21</text>
<text x="51.8" y="71.9">23</text>
<text x="51.8" y="66.8">19</text>
<text x="55.9" y="66.8">20</text>
<text x="55.9" y="69.3">22</text>
<text x="55.9" y="71.9">24</text>
<text x="237.2" y="66.8">21</text>
<text x="237.2" y="69.3">23</text>
<text x="237.2" y="71.9">25</text>
<text x="241.3" y="66.8">22</text>
<text x="241.3" y="69.3">24</text>
<text x="241.3" y="71.9">26</text>
<text x="51.8" y="74.4">25</text>
<text x="51.8" y="77">27</text>
<text x="55.9" y="74.4">26</text>
<text x="55.9" y="77">28</text>
<text x="237.2" y="74.4">27</text>
<text x="237.2" y="77">29</text>
<text x="241.3" y="77">30</text>
<text x="241.3" y="74.4">28</text>
<text x="51.8" y="82">31</text>
<text x="51.8" y="79.5">29</text>
<text x="55.9" y="79.5">30</text>
<text x="55.9" y="82">32</text>
<text x="237.2" y="79.5">31</text>
<text x="237.2" y="82">33</text>
<text x="241.3" y="79.5">32</text>
<text x="241.3" y="82">34</text>
<text x="51.8" y="84.6">33</text>
<text x="55.9" y="84.6">34</text>
<text x="28.4" y="109.3">NA(BC817-40(SOT-23))</text>
<text x="124.8" y="108.9">100nF</text>
<text x="136.3" y="118.8">100nF</text>
<text x="136.3" y="123.9">100nF</text>
<text x="35.3" y="126.5" transform="rotate(-90 35.3 126.5)">C</text>
<text x="38.9" y="129.5">R</text>
<text x="124.8" y="126.7">100nF</text>
<text x="35.3" y="134.1" transform="rotate(-90 35.3 134.1)">A</text>
<text x="245.5" y="139.1">100nF</text>
<text x="29.6" y="145.6" transform="rotate(-90 29.6 145.6)">NA(TLV431BSN1T1G(SOT23-3))</text>
<text x="126.1" y="144.2">100nF</text>
<text x="45.7" y="182.6">NA</text>
<text x="111.8" y="182.6">NA</text>
</g>
<g font-size="1.4" fill="#840000">
<text x="150.1" y="40.6">2</text>
<text x="153.9" y="40.6">1</text>
<text x="150.1" y="43.2">2</text>
<text x="150.1" y="45.7">2</text>
<text x="153.9" y="43.2">1</text>
<text x="153.9" y="45.7">1</text>
<text x="150.1" y="48.3">2</text>
<text x="153.9" y="48.3">1</text>
<text x="36.8" y="126.4" transform="rotate(-90 36.8 126.4)">2</text>
<text x="39" y="131.1">1</text>
<text x="36.8" y="134" transform="rotate(-90 36.8 134)">3</text>
</g>
<g font-size="1.4" fill="#00f">
<text x="228" y="45.1">D0</text>
<text x="228" y="47.6">D1</text>
<text x="228" y="50.1">D2</text>
<text x="228" y="52.7">D3</text>
<text x="228" y="55.2">D4</text>
<text x="228" y="57.8">D5</text>
<text x="228" y="60.3">D6</text>
<text x="228" y="62.8">D7</text>
<text x="228" y="65.4">CLK</text>
<text x="228" y="67.9">SEL1</text>
<text x="228" y="70.5">SEL2</text>
<text x="228" y="73">SEL3</text>
<text x="228" y="75.5">SEL4</text>
<text x="228" y="78.1">CLK1</text>
<text x="228" y="80.6">CLK2</text>
<text x="248.3" y="80.6">CLK3</text>
<text x="248.3" y="78.1">CLK4</text>
</g>
<g font-size="1.1" fill="#008484">
<text x="105.1" y="106.1">FB0805/600R/2A</text>
<text x="108.7" y="109.2">22uF/6.3V/0603</text>
<text x="105.1" y="118.8">FB0805/600R/2A</text>
<text x="22" y="127.6" transform="rotate(-90 22 127.6)">NA(22uF/6.3V/0603)</text>
<text x="52.5" y="127.6" transform="rotate(-90 52.5 127.6)">NA(22uF/6.3V/0603)</text>
<text x="108.7" y="126.9">22uF/6.3V/0603</text>
</g>
<g font-size="1.1" fill="#840000">
<text x="242.1" y="149.5">Supply</text>
<text x="242.3" y="146.2">Power</text>
</g>
<g font-size=".9" fill="#00f">
<text x="143.5" y="62.9">MODE PIN CONNECTED TO DGND</text>
<text x="160.7" y="62.9">MODE PIN CONNECTED TO DVDD</text>
</g>
</svg>
